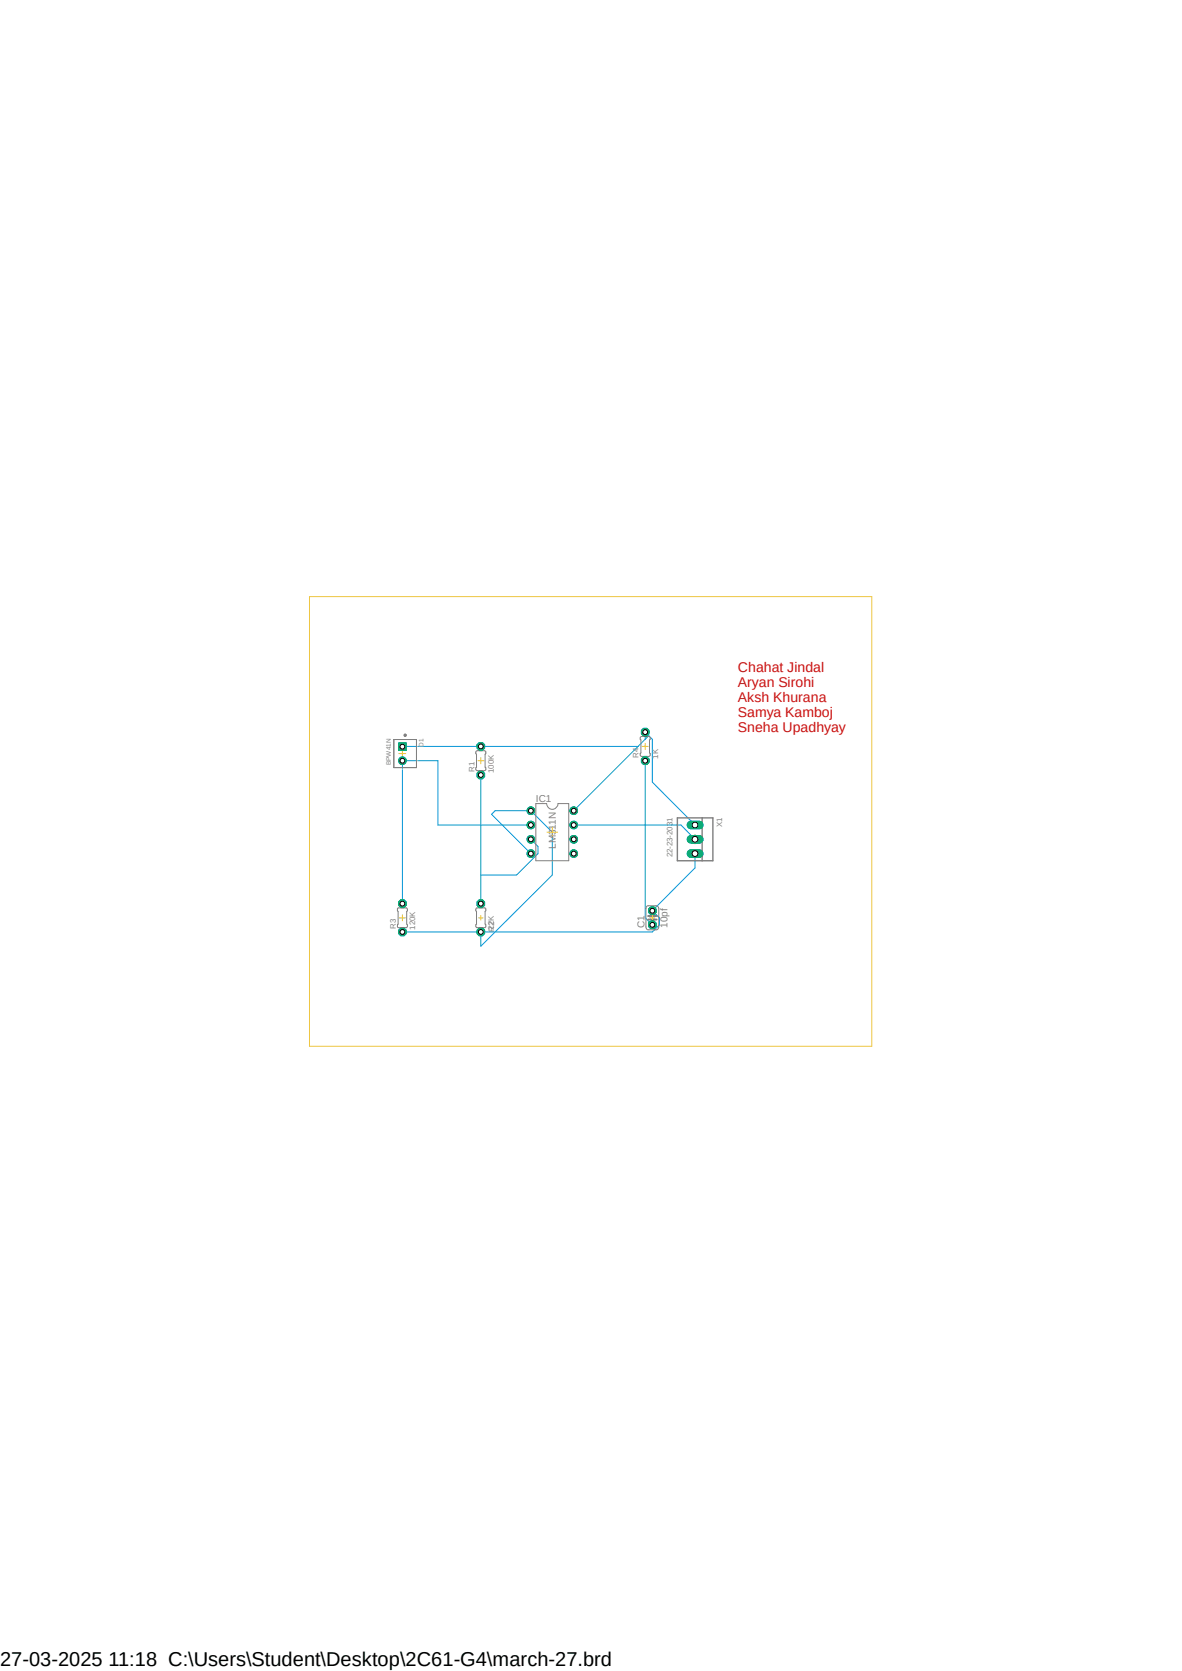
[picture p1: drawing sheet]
<svg xmlns="http://www.w3.org/2000/svg" width="210mm" height="297mm" viewBox="0 0 210 297" stroke-linecap="round" stroke-linejoin="round" font-family="sans-serif">
<path d="M54.9 106l100 80M154.9 106l-100 80" fill="none" stroke="#fff" stroke-width=".18"/>
<path d="M71.5 135.2v25.4M71.5 135.2v.1M71.5 135.2h6.3v11.4h16.5M85.4 137.8v22.8M113.4 132.7h-41.9M114.6 130.1v1.3M114.6 135.2v28l1.3 1.2M94.3 151.7l-7-7 .7-.6h6.3l3.8 3.8v7.6l-12.7 12.7v-2.5M94.3 149.2l1.3 1.3v1.2l-3.8 3.8h-6.4M101.9 144.1l13.4-13.3 .6 .6v7.6l7.6 7.6M101.9 146.6h19.1l2.5 2.6M123.5 151.7v2.6l-7.6 7.6 1.3 1.3v1.2l-1.3 1.3h-44.4" fill="none" stroke="#0696d7" stroke-width=".18"/>
<path d="M115.6 163.7h.6l.4 .4v.6l-.4 .4h-.6l-.4-.4v-.6z" fill-rule="evenodd" fill="#0dab76"/>
<path d="M115.6 163.7h.6l.4 .4v.6l-.4 .4h-.6l-.4-.4v-.6z" fill="none" stroke="#0dab76" stroke-width=".18"/>
<circle cx="115.9" cy="164.4" r=".43" fill="#fff"/>
<circle cx="115.9" cy="164.4" r=".43" fill="none" stroke="#000" stroke-width=".18"/>
<path d="M115.6 161.2h.6l.4 .4v.6l-.4 .4h-.6l-.4-.4v-.6z" fill-rule="evenodd" fill="#0dab76"/>
<path d="M115.6 161.2h.6l.4 .4v.6l-.4 .4h-.6l-.4-.4v-.6z" fill="none" stroke="#0dab76" stroke-width=".18"/>
<circle cx="115.9" cy="161.9" r=".43" fill="#fff"/>
<circle cx="115.9" cy="161.9" r=".43" fill="none" stroke="#000" stroke-width=".18"/>
<path d="M70.8 132h1.4v1.4h-1.4z" fill-rule="evenodd" fill="#0dab76"/>
<path d="M70.8 132h1.4v1.4h-1.4z" fill="none" stroke="#0dab76" stroke-width=".18"/>
<circle cx="71.5" cy="132.7" r=".43" fill="#fff"/>
<circle cx="71.5" cy="132.7" r=".43" fill="none" stroke="#000" stroke-width=".18"/>
<circle cx="71.5" cy="135.2" r=".68" fill="#0dab76"/>
<circle cx="71.5" cy="135.2" r=".68" fill="none" stroke="#0dab76" stroke-width=".18"/>
<circle cx="71.5" cy="135.2" r=".43" fill="#fff"/>
<circle cx="71.5" cy="135.2" r=".43" fill="none" stroke="#000" stroke-width=".18"/>
<circle cx="94.3" cy="144.1" r=".68" fill="#0dab76"/>
<circle cx="94.3" cy="144.1" r=".68" fill="none" stroke="#0dab76" stroke-width=".18"/>
<circle cx="94.3" cy="144.1" r=".43" fill="#fff"/>
<circle cx="94.3" cy="144.1" r=".43" fill="none" stroke="#000" stroke-width=".18"/>
<circle cx="94.3" cy="146.6" r=".68" fill="#0dab76"/>
<circle cx="94.3" cy="146.6" r=".68" fill="none" stroke="#0dab76" stroke-width=".18"/>
<circle cx="94.3" cy="146.6" r=".43" fill="#fff"/>
<circle cx="94.3" cy="146.6" r=".43" fill="none" stroke="#000" stroke-width=".18"/>
<circle cx="101.9" cy="146.6" r=".68" fill="#0dab76"/>
<circle cx="101.9" cy="146.6" r=".68" fill="none" stroke="#0dab76" stroke-width=".18"/>
<circle cx="101.9" cy="146.6" r=".43" fill="#fff"/>
<circle cx="101.9" cy="146.6" r=".43" fill="none" stroke="#000" stroke-width=".18"/>
<circle cx="101.9" cy="144.1" r=".68" fill="#0dab76"/>
<circle cx="101.9" cy="144.1" r=".68" fill="none" stroke="#0dab76" stroke-width=".18"/>
<circle cx="101.9" cy="144.1" r=".43" fill="#fff"/>
<circle cx="101.9" cy="144.1" r=".43" fill="none" stroke="#000" stroke-width=".18"/>
<circle cx="94.3" cy="149.2" r=".68" fill="#0dab76"/>
<circle cx="94.3" cy="149.2" r=".68" fill="none" stroke="#0dab76" stroke-width=".18"/>
<circle cx="94.3" cy="149.2" r=".43" fill="#fff"/>
<circle cx="94.3" cy="149.2" r=".43" fill="none" stroke="#000" stroke-width=".18"/>
<circle cx="94.3" cy="151.7" r=".68" fill="#0dab76"/>
<circle cx="94.3" cy="151.7" r=".68" fill="none" stroke="#0dab76" stroke-width=".18"/>
<circle cx="94.3" cy="151.7" r=".43" fill="#fff"/>
<circle cx="94.3" cy="151.7" r=".43" fill="none" stroke="#000" stroke-width=".18"/>
<circle cx="101.9" cy="149.2" r=".68" fill="#0dab76"/>
<circle cx="101.9" cy="149.2" r=".68" fill="none" stroke="#0dab76" stroke-width=".18"/>
<circle cx="101.9" cy="149.2" r=".43" fill="#fff"/>
<circle cx="101.9" cy="149.2" r=".43" fill="none" stroke="#000" stroke-width=".18"/>
<circle cx="101.9" cy="151.7" r=".68" fill="#0dab76"/>
<circle cx="101.9" cy="151.7" r=".68" fill="none" stroke="#0dab76" stroke-width=".18"/>
<circle cx="101.9" cy="151.7" r=".43" fill="#fff"/>
<circle cx="101.9" cy="151.7" r=".43" fill="none" stroke="#000" stroke-width=".18"/>
<path d="M85.1 137.1h.6l.4 .4v.5l-.4 .4h-.6l-.3-.4v-.5z" fill-rule="evenodd" fill="#0dab76"/>
<path d="M85.1 137.1h.6l.4 .4v.5l-.4 .4h-.6l-.3-.4v-.5z" fill="none" stroke="#0dab76" stroke-width=".18"/>
<circle cx="85.4" cy="137.8" r=".43" fill="#fff"/>
<circle cx="85.4" cy="137.8" r=".43" fill="none" stroke="#000" stroke-width=".18"/>
<path d="M85.1 132h.6l.4 .4v.6l-.4 .3h-.6l-.3-.3v-.6z" fill-rule="evenodd" fill="#0dab76"/>
<path d="M85.1 132h.6l.4 .4v.6l-.4 .3h-.6l-.3-.3v-.6z" fill="none" stroke="#0dab76" stroke-width=".18"/>
<circle cx="85.4" cy="132.7" r=".43" fill="#fff"/>
<circle cx="85.4" cy="132.7" r=".43" fill="none" stroke="#000" stroke-width=".18"/>
<path d="M85.1 165h.6l.4 .4v.5l-.4 .4h-.6l-.3-.4v-.5z" fill-rule="evenodd" fill="#0dab76"/>
<path d="M85.1 165h.6l.4 .4v.5l-.4 .4h-.6l-.3-.4v-.5z" fill="none" stroke="#0dab76" stroke-width=".18"/>
<circle cx="85.4" cy="165.7" r=".43" fill="#fff"/>
<circle cx="85.4" cy="165.7" r=".43" fill="none" stroke="#000" stroke-width=".18"/>
<path d="M85.1 159.9h.6l.4 .4v.6l-.4 .4h-.6l-.3-.4v-.6z" fill-rule="evenodd" fill="#0dab76"/>
<path d="M85.1 159.9h.6l.4 .4v.6l-.4 .4h-.6l-.3-.4v-.6z" fill="none" stroke="#0dab76" stroke-width=".18"/>
<circle cx="85.4" cy="160.6" r=".43" fill="#fff"/>
<circle cx="85.4" cy="160.6" r=".43" fill="none" stroke="#000" stroke-width=".18"/>
<path d="M71.2 165h.6l.4 .4v.5l-.4 .4h-.6l-.4-.4v-.5z" fill-rule="evenodd" fill="#0dab76"/>
<path d="M71.2 165h.6l.4 .4v.5l-.4 .4h-.6l-.4-.4v-.5z" fill="none" stroke="#0dab76" stroke-width=".18"/>
<circle cx="71.5" cy="165.7" r=".43" fill="#fff"/>
<circle cx="71.5" cy="165.7" r=".43" fill="none" stroke="#000" stroke-width=".18"/>
<path d="M71.2 159.9h.6l.4 .4v.6l-.4 .4h-.6l-.4-.4v-.6z" fill-rule="evenodd" fill="#0dab76"/>
<path d="M71.2 159.9h.6l.4 .4v.6l-.4 .4h-.6l-.4-.4v-.6z" fill="none" stroke="#0dab76" stroke-width=".18"/>
<circle cx="71.5" cy="160.6" r=".43" fill="#fff"/>
<circle cx="71.5" cy="160.6" r=".43" fill="none" stroke="#000" stroke-width=".18"/>
<path d="M114.3 134.5h.6l.4 .4v.6l-.4 .4h-.6l-.3-.4v-.6z" fill-rule="evenodd" fill="#0dab76"/>
<path d="M114.3 134.5h.6l.4 .4v.6l-.4 .4h-.6l-.3-.4v-.6z" fill="none" stroke="#0dab76" stroke-width=".18"/>
<circle cx="114.6" cy="135.2" r=".43" fill="#fff"/>
<circle cx="114.6" cy="135.2" r=".43" fill="none" stroke="#000" stroke-width=".18"/>
<path d="M114.3 129.5h.6l.4 .3v.6l-.4 .4h-.6l-.3-.4v-.6z" fill-rule="evenodd" fill="#0dab76"/>
<path d="M114.3 129.5h.6l.4 .3v.6l-.4 .4h-.6l-.3-.4v-.6z" fill="none" stroke="#0dab76" stroke-width=".18"/>
<circle cx="114.6" cy="130.1" r=".43" fill="#fff"/>
<circle cx="114.6" cy="130.1" r=".43" fill="none" stroke="#000" stroke-width=".18"/>
<path d="M122.8 146.6h1.4" fill="none" stroke="#0dab76" stroke-width="1.5"/>
<circle cx="123.5" cy="146.6" r=".51" fill="#fff"/>
<circle cx="123.5" cy="146.6" r=".51" fill="none" stroke="#000" stroke-width=".18"/>
<path d="M122.8 149.2h1.4" fill="none" stroke="#0dab76" stroke-width="1.5"/>
<circle cx="123.5" cy="149.2" r=".51" fill="#fff"/>
<circle cx="123.5" cy="149.2" r=".51" fill="none" stroke="#000" stroke-width=".18"/>
<path d="M122.8 151.7h1.4" fill="none" stroke="#0dab76" stroke-width="1.5"/>
<circle cx="123.5" cy="151.7" r=".51" fill="#fff"/>
<circle cx="123.5" cy="151.7" r=".51" fill="none" stroke="#000" stroke-width=".18"/>
<path d="M70 131.4h4v5h-4zM114.9 161.1l.2-.1h1.4a.5 .5 0 0 1 .6 .5v3.3a.5 .5 0 0 1-.6 .5h-1.2a.45 .45 0 0 1-.5-.5v-3.3z" fill="none" stroke="#808080" stroke-width=".18"/>
<path d="M115.1 163.4h1.6M115.1 162.8h1.6" fill="none" stroke="#808080" stroke-width=".34"/>
<path d="M71.8 130.6h.3v.2h-.3z" fill-rule="evenodd" fill="#808080"/>
<g fill="none" stroke="#808080" stroke-width=".18">
<path d="M70 131.4h4v5h-4zM71.8 130.6h.3v.2h-.3zM84.8 133.4l-.3 .3 .2 .4v2.3l-.2 .3 .3 .3M86.1 133.4l.2 .2v.3l-.1 .2v2.3l.1 .1v.4l-.2 .1M114 130.9l-.3 .2 .2 .4v2.3l-.2 .4 .3 .3M115.3 130.9l.2 .2-.1 .4v2.3l.1 .4-.2 .3M95.2 142.8h1.9a1.02 1.02 0 0 0 1 1.1 1.02 1.02 0 0 0 1-1.1h1.9v10.2h-5.8zM70.9 161.4l-.3 .1v.4l.1 .1v2.3l-.1 .1v.4l.3 .1M72.1 161.4h.2l.1 .2-.1 .4v2.3l.1 .3-.1 .3h-.2M84.8 161.4h-.1l-.2 .2 .2 .4v2.3l-.2 .3 .2 .3h.1M86.1 161.4l.2 .1v.4l-.1 .1v2.3l.1 .1v.4l-.2 .1M115.9 161.9v.9"/>
<path d="M115.9 163.4v1"/>
</g>
<path d="M120.4 145.4h6.3v7.6h-6.3zM124.8 145.4v7.6" fill="none" stroke="#808080" stroke-width=".25"/>
<path d="M71.8 130.6h.3v.2h-.3z" fill-rule="evenodd" fill="#808080"/>
<path d="M71.8 130.6h.3v.2h-.3zM84.8 137h1.3M84.8 133.4h1.3" fill="none" stroke="#808080" stroke-width=".18"/>
<path d="M85.4 132.7v.5M85.4 137.2v.6" fill="none" stroke="#808080" stroke-width=".51"/>
<path d="M85.2 137h.5v.2h-.5z" fill-rule="evenodd" fill="#808080"/>
<path d="M85.2 137h.5v.2h-.5z" fill="none" stroke="#808080" stroke-width=".18"/>
<path d="M85.2 133.2h.5v.2h-.5z" fill-rule="evenodd" fill="#808080"/>
<path d="M85.2 133.2h.5v.2h-.5zM84.8 164.9h1.3M84.8 161.4h1.3" fill="none" stroke="#808080" stroke-width=".18"/>
<path d="M85.4 160.6v.5M85.4 165.1v.6" fill="none" stroke="#808080" stroke-width=".51"/>
<path d="M85.2 164.9h.5v.2h-.5z" fill-rule="evenodd" fill="#808080"/>
<path d="M85.2 164.9h.5v.2h-.5z" fill="none" stroke="#808080" stroke-width=".18"/>
<path d="M85.2 161.1h.5v.3h-.5z" fill-rule="evenodd" fill="#808080"/>
<path d="M70.9 164.9h1.2M70.9 161.4h1.2M85.2 161.1h.5v.3h-.5z" fill="none" stroke="#808080" stroke-width=".18"/>
<path d="M71.5 160.6v.5M71.5 165.1v.6" fill="none" stroke="#808080" stroke-width=".51"/>
<path d="M71.2 164.9h.6v.2h-.6z" fill-rule="evenodd" fill="#808080"/>
<path d="M71.2 164.9h.6v.2h-.6z" fill="none" stroke="#808080" stroke-width=".18"/>
<path d="M71.2 161.1h.6v.3h-.6z" fill-rule="evenodd" fill="#808080"/>
<path d="M114 134.5h1.3M114 130.9h1.3M71.2 161.1h.6v.3h-.6z" fill="none" stroke="#808080" stroke-width=".18"/>
<path d="M114.6 130.1v.5M114.6 134.7v.5" fill="none" stroke="#808080" stroke-width=".51"/>
<path d="M114.4 134.5h.5v.2h-.5z" fill-rule="evenodd" fill="#808080"/>
<path d="M114.4 134.5h.5v.2h-.5z" fill="none" stroke="#808080" stroke-width=".18"/>
<path d="M114.4 130.6h.5v.3h-.5z" fill-rule="evenodd" fill="#808080"/>
<path d="M114.4 130.6h.5v.3h-.5z" fill="none" stroke="#808080" stroke-width=".18"/>
<g fill="none" stroke="#afd134" stroke-width=".18">
<path d="M70.9 133.9h1.2M71.5 133.3v1.3M84.9 135.2h1.1M85.4 134.7v1.1M114.1 132.7h1M114.6 132.1v1.1M97.2 147.9h1.9M98.1 147v1.8M122.7 149.2h1.6M123.5 148.3v1.7M71 163.2h1M71.5 162.6v1.1"/>
<path d="M85 163.2h.8M85.4 162.7v.8M115.4 163.2h.9M115.9 162.7v.9"/>
</g>
<path d="M115.6 163.7h.6l.4 .4v.6l-.4 .4h-.6l-.4-.4v-.6z" fill-rule="evenodd" fill="#0dab76"/>
<path d="M115.6 163.7h.6l.4 .4v.6l-.4 .4h-.6l-.4-.4v-.6z" fill="none" stroke="#0dab76" stroke-width=".18"/>
<circle cx="115.9" cy="164.4" r=".43" fill="#fff"/>
<circle cx="115.9" cy="164.4" r=".43" fill="none" stroke="#000" stroke-width=".18"/>
<path d="M115.6 161.2h.6l.4 .4v.6l-.4 .4h-.6l-.4-.4v-.6z" fill-rule="evenodd" fill="#0dab76"/>
<path d="M115.6 161.2h.6l.4 .4v.6l-.4 .4h-.6l-.4-.4v-.6z" fill="none" stroke="#0dab76" stroke-width=".18"/>
<circle cx="115.9" cy="161.9" r=".43" fill="#fff"/>
<circle cx="115.9" cy="161.9" r=".43" fill="none" stroke="#000" stroke-width=".18"/>
<path d="M70.8 132h1.4v1.4h-1.4z" fill-rule="evenodd" fill="#0dab76"/>
<path d="M70.8 132h1.4v1.4h-1.4z" fill="none" stroke="#0dab76" stroke-width=".18"/>
<circle cx="71.5" cy="132.7" r=".43" fill="#fff"/>
<circle cx="71.5" cy="132.7" r=".43" fill="none" stroke="#000" stroke-width=".18"/>
<circle cx="71.5" cy="135.2" r=".68" fill="#0dab76"/>
<circle cx="71.5" cy="135.2" r=".68" fill="none" stroke="#0dab76" stroke-width=".18"/>
<circle cx="71.5" cy="135.2" r=".43" fill="#fff"/>
<circle cx="71.5" cy="135.2" r=".43" fill="none" stroke="#000" stroke-width=".18"/>
<circle cx="94.3" cy="144.1" r=".68" fill="#0dab76"/>
<circle cx="94.3" cy="144.1" r=".68" fill="none" stroke="#0dab76" stroke-width=".18"/>
<circle cx="94.3" cy="144.1" r=".43" fill="#fff"/>
<circle cx="94.3" cy="144.1" r=".43" fill="none" stroke="#000" stroke-width=".18"/>
<circle cx="94.3" cy="146.6" r=".68" fill="#0dab76"/>
<circle cx="94.3" cy="146.6" r=".68" fill="none" stroke="#0dab76" stroke-width=".18"/>
<circle cx="94.3" cy="146.6" r=".43" fill="#fff"/>
<circle cx="94.3" cy="146.6" r=".43" fill="none" stroke="#000" stroke-width=".18"/>
<circle cx="101.9" cy="146.6" r=".68" fill="#0dab76"/>
<circle cx="101.9" cy="146.6" r=".68" fill="none" stroke="#0dab76" stroke-width=".18"/>
<circle cx="101.9" cy="146.6" r=".43" fill="#fff"/>
<circle cx="101.9" cy="146.6" r=".43" fill="none" stroke="#000" stroke-width=".18"/>
<circle cx="101.9" cy="144.1" r=".68" fill="#0dab76"/>
<circle cx="101.9" cy="144.1" r=".68" fill="none" stroke="#0dab76" stroke-width=".18"/>
<circle cx="101.9" cy="144.1" r=".43" fill="#fff"/>
<circle cx="101.9" cy="144.1" r=".43" fill="none" stroke="#000" stroke-width=".18"/>
<circle cx="94.3" cy="149.2" r=".68" fill="#0dab76"/>
<circle cx="94.3" cy="149.2" r=".68" fill="none" stroke="#0dab76" stroke-width=".18"/>
<circle cx="94.3" cy="149.2" r=".43" fill="#fff"/>
<circle cx="94.3" cy="149.2" r=".43" fill="none" stroke="#000" stroke-width=".18"/>
<circle cx="94.3" cy="151.7" r=".68" fill="#0dab76"/>
<circle cx="94.3" cy="151.7" r=".68" fill="none" stroke="#0dab76" stroke-width=".18"/>
<circle cx="94.3" cy="151.7" r=".43" fill="#fff"/>
<circle cx="94.3" cy="151.7" r=".43" fill="none" stroke="#000" stroke-width=".18"/>
<circle cx="101.9" cy="149.2" r=".68" fill="#0dab76"/>
<circle cx="101.9" cy="149.2" r=".68" fill="none" stroke="#0dab76" stroke-width=".18"/>
<circle cx="101.9" cy="149.2" r=".43" fill="#fff"/>
<circle cx="101.9" cy="149.2" r=".43" fill="none" stroke="#000" stroke-width=".18"/>
<circle cx="101.9" cy="151.7" r=".68" fill="#0dab76"/>
<circle cx="101.9" cy="151.7" r=".68" fill="none" stroke="#0dab76" stroke-width=".18"/>
<circle cx="101.9" cy="151.7" r=".43" fill="#fff"/>
<circle cx="101.9" cy="151.7" r=".43" fill="none" stroke="#000" stroke-width=".18"/>
<path d="M85.1 137.1h.6l.4 .4v.5l-.4 .4h-.6l-.3-.4v-.5z" fill-rule="evenodd" fill="#0dab76"/>
<path d="M85.1 137.1h.6l.4 .4v.5l-.4 .4h-.6l-.3-.4v-.5z" fill="none" stroke="#0dab76" stroke-width=".18"/>
<circle cx="85.4" cy="137.8" r=".43" fill="#fff"/>
<circle cx="85.4" cy="137.8" r=".43" fill="none" stroke="#000" stroke-width=".18"/>
<path d="M85.1 132h.6l.4 .4v.6l-.4 .3h-.6l-.3-.3v-.6z" fill-rule="evenodd" fill="#0dab76"/>
<path d="M85.1 132h.6l.4 .4v.6l-.4 .3h-.6l-.3-.3v-.6z" fill="none" stroke="#0dab76" stroke-width=".18"/>
<circle cx="85.4" cy="132.7" r=".43" fill="#fff"/>
<circle cx="85.4" cy="132.7" r=".43" fill="none" stroke="#000" stroke-width=".18"/>
<path d="M85.1 165h.6l.4 .4v.5l-.4 .4h-.6l-.3-.4v-.5z" fill-rule="evenodd" fill="#0dab76"/>
<path d="M85.1 165h.6l.4 .4v.5l-.4 .4h-.6l-.3-.4v-.5z" fill="none" stroke="#0dab76" stroke-width=".18"/>
<circle cx="85.4" cy="165.7" r=".43" fill="#fff"/>
<circle cx="85.4" cy="165.7" r=".43" fill="none" stroke="#000" stroke-width=".18"/>
<path d="M85.1 159.9h.6l.4 .4v.6l-.4 .4h-.6l-.3-.4v-.6z" fill-rule="evenodd" fill="#0dab76"/>
<path d="M85.1 159.9h.6l.4 .4v.6l-.4 .4h-.6l-.3-.4v-.6z" fill="none" stroke="#0dab76" stroke-width=".18"/>
<circle cx="85.4" cy="160.6" r=".43" fill="#fff"/>
<circle cx="85.4" cy="160.6" r=".43" fill="none" stroke="#000" stroke-width=".18"/>
<path d="M71.2 165h.6l.4 .4v.5l-.4 .4h-.6l-.4-.4v-.5z" fill-rule="evenodd" fill="#0dab76"/>
<path d="M71.2 165h.6l.4 .4v.5l-.4 .4h-.6l-.4-.4v-.5z" fill="none" stroke="#0dab76" stroke-width=".18"/>
<circle cx="71.5" cy="165.7" r=".43" fill="#fff"/>
<circle cx="71.5" cy="165.7" r=".43" fill="none" stroke="#000" stroke-width=".18"/>
<path d="M71.2 159.9h.6l.4 .4v.6l-.4 .4h-.6l-.4-.4v-.6z" fill-rule="evenodd" fill="#0dab76"/>
<path d="M71.2 159.9h.6l.4 .4v.6l-.4 .4h-.6l-.4-.4v-.6z" fill="none" stroke="#0dab76" stroke-width=".18"/>
<circle cx="71.5" cy="160.6" r=".43" fill="#fff"/>
<circle cx="71.5" cy="160.6" r=".43" fill="none" stroke="#000" stroke-width=".18"/>
<path d="M114.3 134.5h.6l.4 .4v.6l-.4 .4h-.6l-.3-.4v-.6z" fill-rule="evenodd" fill="#0dab76"/>
<path d="M114.3 134.5h.6l.4 .4v.6l-.4 .4h-.6l-.3-.4v-.6z" fill="none" stroke="#0dab76" stroke-width=".18"/>
<circle cx="114.6" cy="135.2" r=".43" fill="#fff"/>
<circle cx="114.6" cy="135.2" r=".43" fill="none" stroke="#000" stroke-width=".18"/>
<path d="M114.3 129.5h.6l.4 .3v.6l-.4 .4h-.6l-.3-.4v-.6z" fill-rule="evenodd" fill="#0dab76"/>
<path d="M114.3 129.5h.6l.4 .3v.6l-.4 .4h-.6l-.3-.4v-.6z" fill="none" stroke="#0dab76" stroke-width=".18"/>
<circle cx="114.6" cy="130.1" r=".43" fill="#fff"/>
<circle cx="114.6" cy="130.1" r=".43" fill="none" stroke="#000" stroke-width=".18"/>
<path d="M122.8 146.6h1.4" fill="none" stroke="#0dab76" stroke-width="1.5"/>
<circle cx="123.5" cy="146.6" r=".51" fill="#fff"/>
<circle cx="123.5" cy="146.6" r=".51" fill="none" stroke="#000" stroke-width=".18"/>
<path d="M122.8 149.2h1.4" fill="none" stroke="#0dab76" stroke-width="1.5"/>
<circle cx="123.5" cy="149.2" r=".51" fill="#fff"/>
<circle cx="123.5" cy="149.2" r=".51" fill="none" stroke="#000" stroke-width=".18"/>
<path d="M122.8 151.7h1.4" fill="none" stroke="#0dab76" stroke-width="1.5"/>
<circle cx="123.5" cy="151.7" r=".51" fill="#fff"/>
<circle cx="123.5" cy="151.7" r=".51" fill="none" stroke="#000" stroke-width=".18"/>
<path d="M55 106h99.9v80h-99.9z" fill="none" stroke="#eec643" stroke-width=".18"/>
<text font-size="3.6" x="0" y="296">27-03-2025 11:18 C:\Users\Student\Desktop\2C61-G4\march-27.brd</text>
<g font-size="2.5" fill="#c90d0c">
<text x="131.1" y="119.5">Chahat Jindal</text>
<text x="131.1" y="122.1">Aryan Sirohi</text>
<text x="131.1" y="124.8">Aksh Khurana</text>
<text x="131.1" y="127.5">Samya Kamboj</text>
<text x="131.1" y="130.1">Sneha Upadhyay</text>
</g>
<g font-size="1.8" fill="#808080">
<text x="95.2" y="142.6">IC1</text>
<text x="98.8" y="150.9" transform="rotate(-90 98.8 150.9)">LM311N</text>
<text x="114.5" y="164.9" transform="rotate(-90 114.5 164.9)">C1</text>
<text x="118.6" y="164.9" transform="rotate(-90 118.6 164.9)">10pf</text>
</g>
<g font-size="1.4" fill="#808080">
<text x="84.3" y="137.2" transform="rotate(-90 84.3 137.2)">R1</text>
<text x="87.8" y="137.4" transform="rotate(-90 87.8 137.4)">100K</text>
<text x="113.5" y="134.7" transform="rotate(-90 113.5 134.7)">R4</text>
<text x="116.9" y="134.8" transform="rotate(-90 116.9 134.8)">1K</text>
<text x="128.3" y="147" transform="rotate(-90 128.3 147)">X1</text>
<text x="119.5" y="152.4" transform="rotate(-90 119.5 152.4)">22-23-2031</text>
<text x="70.3" y="165.1" transform="rotate(-90 70.3 165.1)">R3</text>
<text x="73.8" y="165.3" transform="rotate(-90 73.8 165.3)">120K</text>
<text x="87.8" y="165.3" transform="rotate(-90 87.8 165.3)">22K</text>
<text x="87.8" y="165.6" transform="rotate(-90 87.8 165.6)">R2</text>
</g>
<g font-size="1.1" fill="#808080">
<text x="69.5" y="136" transform="rotate(-90 69.5 136)">BPW41N</text>
<text x="75.3" y="132.8" transform="rotate(-90 75.3 132.8)">D1</text>
</g>
</svg>
